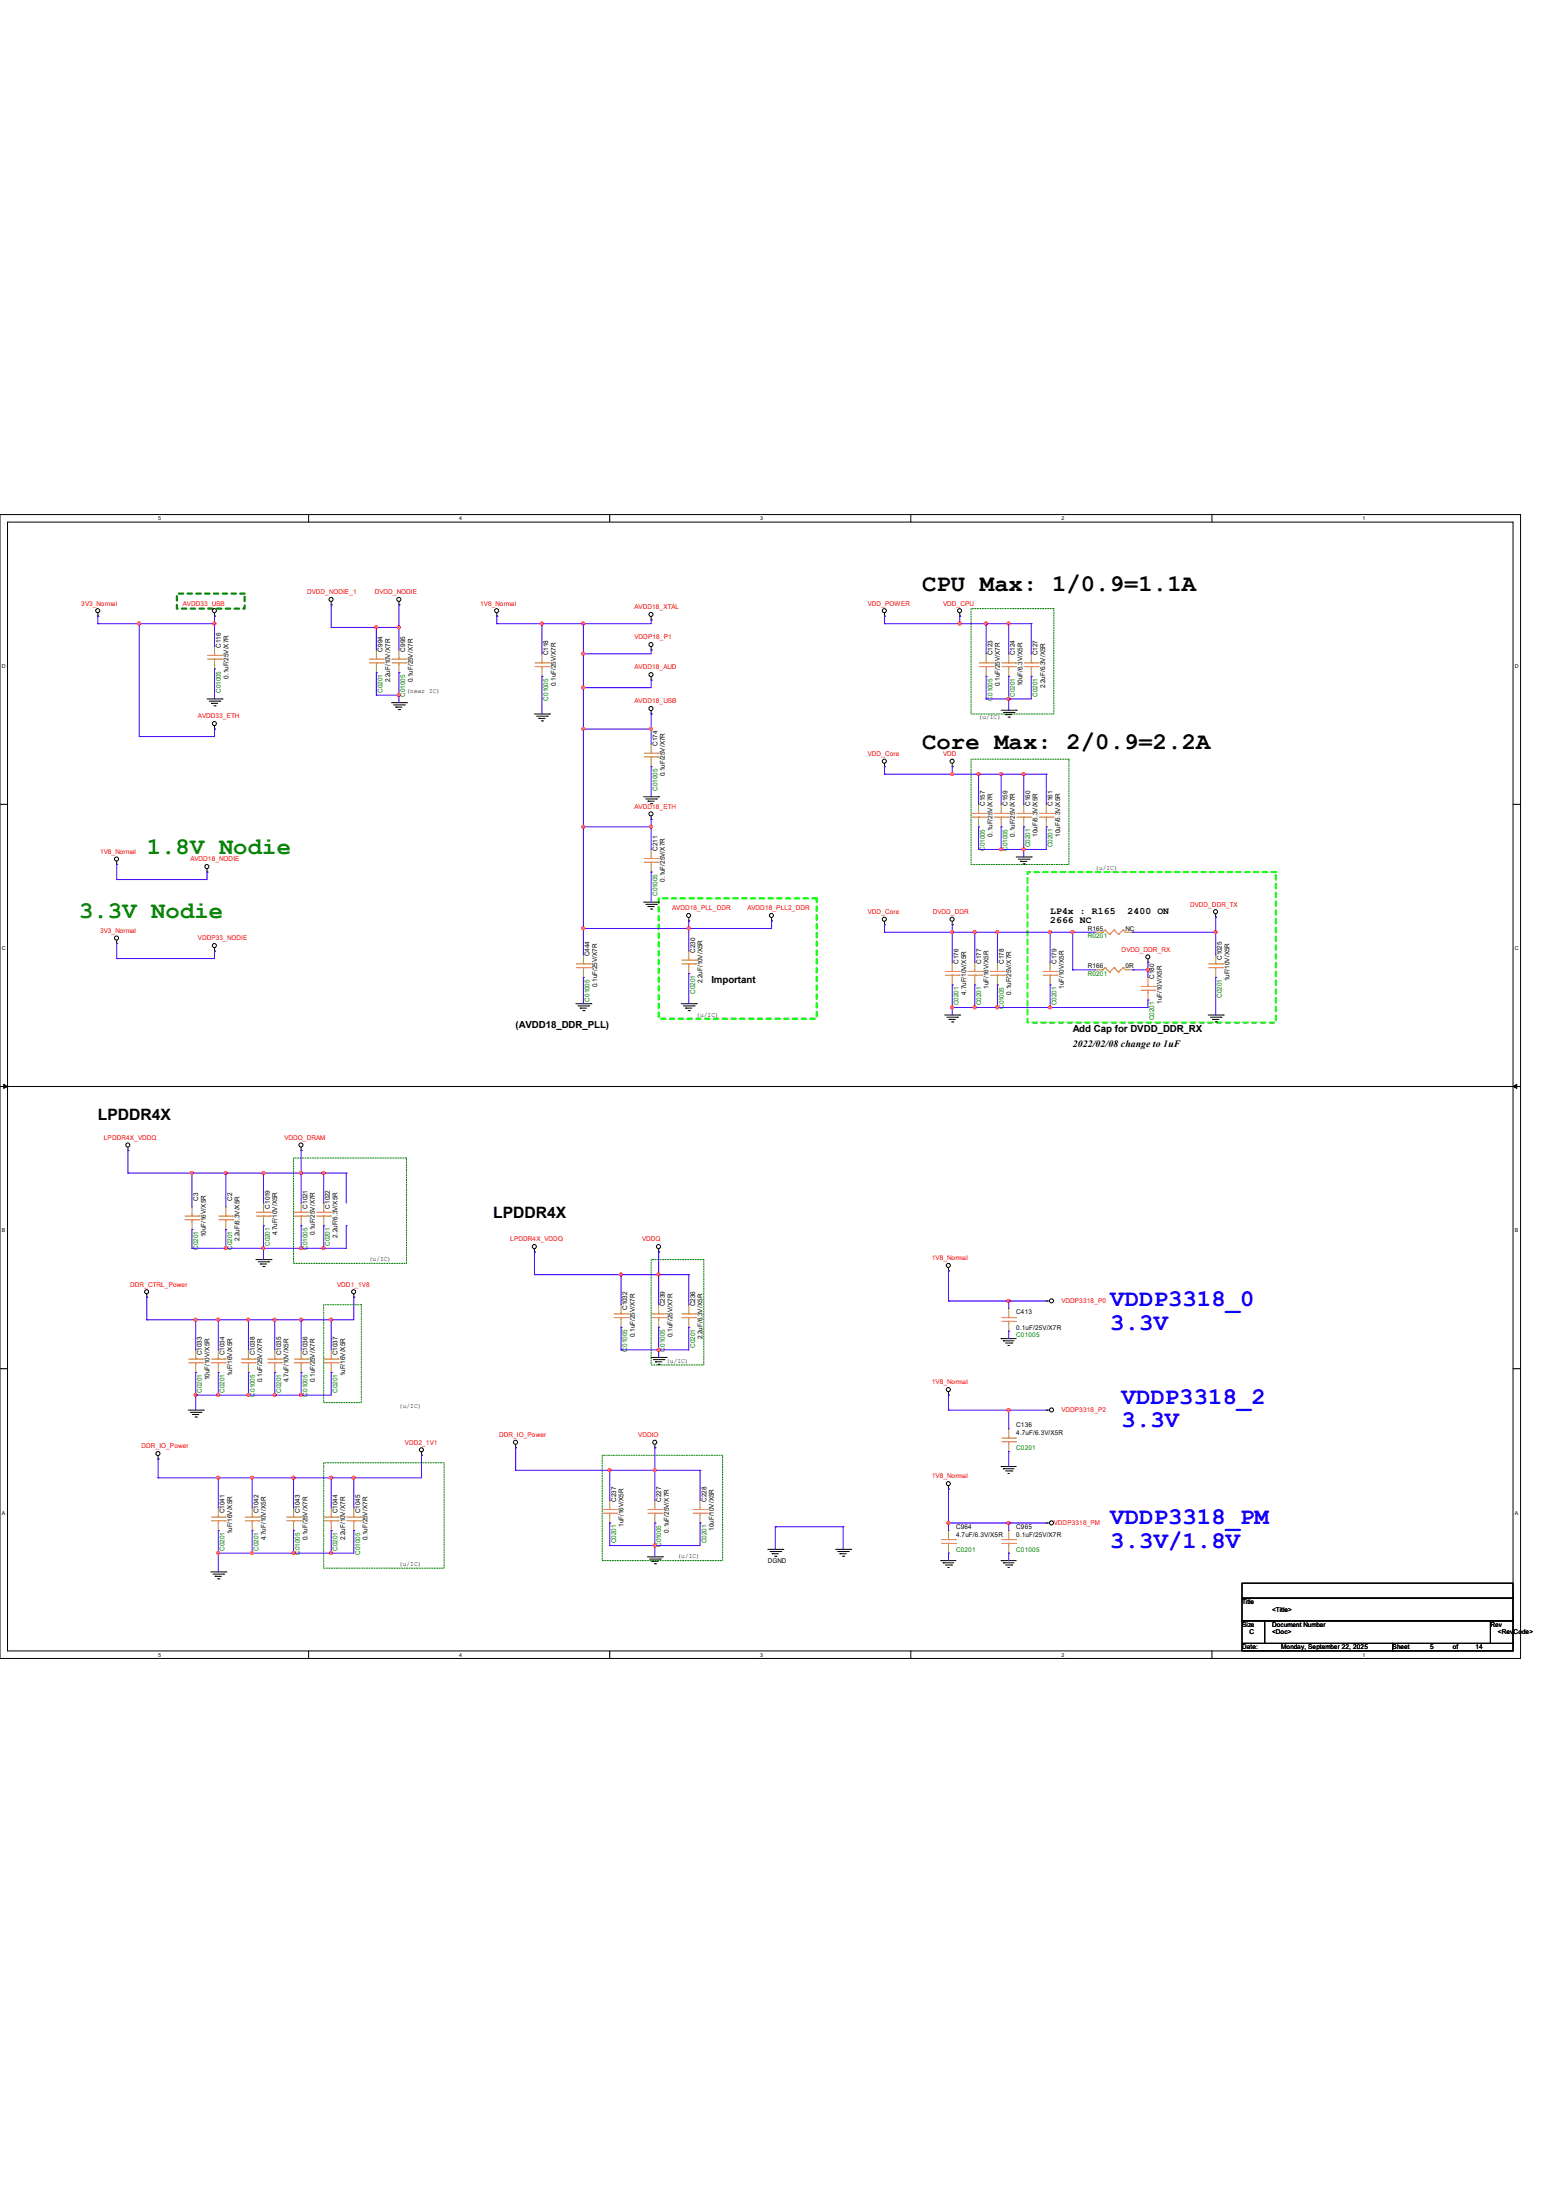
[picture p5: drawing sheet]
<svg xmlns="http://www.w3.org/2000/svg" width="210mm" height="297mm" viewBox="0 0 210 297" stroke-linecap="round" stroke-linejoin="round" font-family="sans-serif">
<path d="M0 69.5h205.2v154.4h-205.2zM1 70.5h203.2v152.4h-203.2z" fill="none" stroke="#000" stroke-width=".13"/>
<g fill="#fff">
<path d="M21.3 69.6h.4v.8h-.4z"/>
<path d="M21.3 223h.4v.8h-.4z"/>
</g>
<path d="M41.7 69.5v1M41.7 222.9v1" fill="none" stroke="#000" stroke-width=".13"/>
<g fill="#fff">
<path d="M62 69.6h.4v.8h-.4z"/>
<path d="M62 223h.4v.8h-.4z"/>
</g>
<path d="M82.3 69.5v1M82.3 222.9v1" fill="none" stroke="#000" stroke-width=".13"/>
<g fill="#fff">
<path d="M102.6 69.6h.4v.8h-.4z"/>
<path d="M102.6 223h.4v.8h-.4z"/>
</g>
<path d="M122.9 69.5v1M122.9 222.9v1" fill="none" stroke="#000" stroke-width=".13"/>
<g fill="#fff">
<path d="M143.3 69.6h.3v.8h-.3z"/>
<path d="M143.3 223h.3v.8h-.3z"/>
</g>
<path d="M163.6 69.5v1M163.6 222.9v1" fill="none" stroke="#000" stroke-width=".13"/>
<g fill="#fff">
<path d="M183.9 69.6h.4v.8h-.4z"/>
<path d="M183.9 223h.4v.8h-.4z"/>
<path d="M.3 89.5h.5v.8h-.5z"/>
<path d="M204.5 89.5h.5v.8h-.5z"/>
<path d="M.3 127.6h.5v.8h-.5z"/>
<path d="M204.5 127.6h.5v.8h-.5z"/>
</g>
<path d="M0 108.6h1M204.2 108.6h1" fill="none" stroke="#000" stroke-width=".13"/>
<g fill="#fff">
<path d="M.3 165.7h.4v.8h-.4z"/>
<path d="M204.5 165.7h.4v.8h-.4z"/>
</g>
<path d="M0 146.7h1M204.2 146.7h1" fill="none" stroke="#000" stroke-width=".13"/>
<path d="M.5 146.4l.5 .3-.5 .2zM204.2 146.7l.5-.3v.5z" fill="#000" stroke="#000" stroke-width=".13"/>
<g fill="#fff">
<path d="M.3 203.8h.4v.8h-.4z"/>
<path d="M204.5 203.8h.4v.8h-.4z"/>
</g>
<g fill="none" stroke="#000" stroke-width=".13">
<path d="M13.2 83.2h.1M13.2 82.8v.4M27.9 94.4h2.1M28.2 94.7h1.5M28.5 95h.1M28.5 95h.9M28.9 95.3h.1M29 83.2h.1M29 98.4h.1M29 82.8v.4M29 98v.4M29 95.3h.1"/>
<path d="M29.7 94.7h.1M30 94.4h.1M44.7 81.7h.1M44.7 81.2v.5M52.8 94.9h2.1M53.1 95.2h1.5M53.4 95.5h.1M53.4 95.5h.9M53.8 95.8h.1M53.8 81.7h.1M53.8 81.2v.5M53.9 95.8h.1"/>
<path d="M54.6 95.2h.1M54.9 94.9h.1M67.1 83.2h.1M67.1 82.8v.4M72.1 96.4h2.1M72.4 96.7h1.5M72.7 97h.1M72.7 97h.9M73.1 97.3h.1M73.2 97.3h.1M73.9 96.7h.1M74.2 96.4h.1"/>
<path d="M87.9 83.7h.1M87.9 91.8h.1M87.9 96.4h.1M87.9 87.8h.1M87.9 83.3v.4M87.9 87.3v.5M87.9 91.4v.4M87.9 96v.4M119.4 83.2h.1M119.4 82.8v.4M129.5 83.2h.1M129.5 82.8v.4"/>
<path d="M135.1 95.9h2.1M135.4 96.2h1.5M135.7 96.5h.1M135.7 96.5h.9M136.1 96.8h.1M136.2 96.8h.1M136.9 96.2h.1M137.2 95.9h.1M15.7 116.7h.1M15.7 116.3v.4M27.9 117.7h.1M27.9 117.3v.4"/>
<path d="M86.9 107.6h2M87.2 107.9h1.4M87.5 108.2h.1M87.5 108.2h.8M87.8 108.5h.2M87.9 110.6h.1M87.9 110.2v.4M88 108.5h.1M88.6 107.9h.1M88.9 107.6h.1M119.4 103.5h.1M119.4 103.1v.4"/>
<path d="M128.5 103.5h.1M128.5 103.1v.4M137.2 115.7h2M137.5 116h1.4M137.8 116.3h.1M137.8 116.3h.8M138.1 116.6h.2M138.3 116.6h.1M138.9 116h.1M139.2 115.7h.1M15.7 127.4h.1M15.7 127v.4"/>
<path d="M29 128.4h.1M29 128v.4M77.7 135.5h2.1M78 135.8h1.5M78.3 136.1h.1M78.3 136.1h.9M78.7 136.4h.1M78.8 136.4h.1M79.5 135.8h.1M79.8 135.5h.1M86.9 121.8h2M87.2 122.1h1.4"/>
<path d="M87.5 122.4h.1M87.5 122.4h.8M87.8 122.7h.2M88 122.7h.1M88.6 122.1h.1M88.9 121.8h.1M91.9 135.5h2.1M92.2 135.8h1.5M92.5 136.1h.1M92.5 136.1h.9M92.9 136.4h.1M93 124.3h.1"/>
<path d="M93 123.9v.4M93 136.4h.1M93.7 135.8h.1M94 135.5h.1M104.1 124.3h.1M104.1 123.9v.4M119.4 124.8h.1M119.4 124.4v.4M127.5 137h2M127.8 137.3h1.4M128.1 137.6h.1M128.1 137.6h.8"/>
<path d="M128.4 138h.2M128.5 124.8h.1M128.5 124.4v.4M128.6 138h.1M129.2 137.3h.1M129.5 137h.1M154.9 129.9h.1M154.9 129.5v.4M163.1 137h2M163.4 137.3h1.4M163.7 137.6h.1M163.7 137.6h.8"/>
<path d="M164 138h.2M164.1 123.8h.1M164.1 123.4v.4M164.2 138h.1M164.8 137.3h.1M165.1 137h.1M1 146.7h203.2M17.3 155.3h.1M17.3 154.9v.4M40.6 155.3h.1M40.6 154.9v.4M204.2 146.7h.1"/>
<path d="M19.8 175.1h.1M19.8 174.7v.4M34.5 170.1h2.1M34.8 170.3h1.5M35.1 170.6h.1M35.1 170.6h.9M35.5 171h.1M35.6 171h.1M36.3 170.3h.1M36.6 170.1h.1M47.8 175.1h.1M47.8 174.7v.4"/>
<path d="M72.1 169h.1M72.1 168.6v.4M88.9 169h.1M88.9 168.6v.4M128 171.6h.1M128 171.2v.4M141.2 175.6h.1M141.2 175.6h.4M0 184.8h1M21.3 197h.1M21.3 196.6v.4M25.4 190.4h2"/>
<path d="M25.7 190.7h1.4M26 191h.1M26 191h.8M26.3 191.3h.2M26.5 191.3h.1M27.1 190.7h.1M27.4 190.4h.1M56.9 196.5h.1M56.9 196v.5M69.6 195.5h.1M69.6 195v.5M87.9 183.3h2"/>
<path d="M88.2 183.6h1.4M88.4 195.5h.1M88.4 195v.5M88.5 183.9h.1M88.5 183.9h.8M88.8 184.2h.2M89 184.2h.1M89.6 183.6h.1M89.9 183.3h.1M128 188.3h.1M128 187.9v.4M135.1 180.7h.1"/>
<path d="M135.1 198h.1M135.1 180.7h2.1M135.1 198h2.1M135.4 181h.1M135.4 198.3h.1M135.4 181h1.5M135.4 198.3h1.5M135.7 181.3h.9M135.7 198.6h.9M136.1 181.7h.1M136.1 198.9h.1M136.6 181.3h.1"/>
<path d="M136.6 198.6h.1M141.2 190.4h.1M141.2 190.4h.4M204.2 184.8h1M28.4 212.2h2.1M28.7 212.5h1.5M29 212.8h.1M29 212.8h.9M29.4 213.1h.1M29.5 213.1h.1M30.2 212.5h.1M30.5 212.2h.1"/>
<path d="M87.4 210.2h2M87.7 210.5h1.4M88 210.8h.1M88 210.8h.8M88.3 211.1h.2M88.5 211.1h.1M89.1 210.5h.1M89.4 210.2h.1M103.6 209.2h2.1M103.9 209.5h1.5M104.2 209.8h.1M104.2 209.8h.9"/>
<path d="M104.6 210.1h.1M104.7 210.1h.1M105.4 209.5h.1M105.7 209.2h.1M112.8 209.2h2M113.1 209.5h1.4M113.4 209.8h.1M113.4 209.8h.8M113.7 210.1h.2M113.9 210.1h.1M114.5 209.5h.1M114.8 209.2h.1"/>
<path d="M127 210.7h.1M127 210.7h2M127.3 211h.1M127.3 211h1.4M127.6 211.3h.8M127.9 211.6h.1M127.9 211.6h.2M128 201h.1M128 200.6v.4M128.4 211.3h.1M135.1 210.7h.1M135.1 210.7h2.1"/>
<path d="M135.4 211h.1M135.4 211h1.5M135.7 211.3h.9M136.1 211.6h.1M136.6 211.3h.1M141.2 205.6h.1M141.2 205.6h.4M167.6 213.7h36.6v2.1h-36.6zM167.6 215.8h36.6v3h-36.6zM167.6 218.8h3.1v3.1h-3.1zM170.7 218.8h30.5v3.1h-30.5zM201.2 218.8h3v3.1h-3z"/>
<path d="M167.6 221.9h20.4v1h-20.4zM188 221.9h16.2v1h-16.2z"/>
<circle cx="13.2" cy="82.4" r=".28"/>
<circle cx="28.9" cy="97.7" r=".28"/>
<circle cx="28.9" cy="82.4" r=".28"/>
<circle cx="44.7" cy="80.9" r=".28"/>
<circle cx="53.8" cy="80.9" r=".28"/>
<circle cx="67" cy="82.4" r=".28"/>
<circle cx="87.9" cy="95.7" r=".28"/>
<circle cx="87.9" cy="91.1" r=".28"/>
<circle cx="87.9" cy="87" r=".28"/>
<circle cx="87.9" cy="83" r=".28"/>
<circle cx="119.4" cy="82.4" r=".28"/>
<circle cx="129.5" cy="82.4" r=".28"/>
<circle cx="15.7" cy="116" r=".28"/>
<circle cx="27.9" cy="117" r=".28"/>
<circle cx="87.9" cy="109.9" r=".28"/>
<circle cx="119.4" cy="102.8" r=".28"/>
<circle cx="128.5" cy="102.8" r=".28"/>
<circle cx="15.7" cy="126.6" r=".28"/>
<circle cx="28.9" cy="127.7" r=".28"/>
<circle cx="92.9" cy="123.6" r=".28"/>
<circle cx="104.1" cy="123.6" r=".28"/>
<circle cx="119.4" cy="124.1" r=".28"/>
<circle cx="128.5" cy="124.1" r=".28"/>
<circle cx="154.9" cy="129.2" r=".28"/>
<circle cx="164.1" cy="123.1" r=".28"/>
<circle cx="17.3" cy="154.6" r=".28"/>
<circle cx="40.6" cy="154.6" r=".28"/>
<circle cx="19.8" cy="174.4" r=".28"/>
<circle cx="47.7" cy="174.4" r=".28"/>
<circle cx="72.1" cy="168.3" r=".28"/>
<circle cx="88.9" cy="168.3" r=".28"/>
<circle cx="128" cy="170.8" r=".28"/>
<circle cx="141.9" cy="175.6" r=".28"/>
<circle cx="21.3" cy="196.2" r=".28"/>
<circle cx="56.9" cy="195.7" r=".28"/>
<circle cx="69.6" cy="194.7" r=".28"/>
<circle cx="88.4" cy="194.7" r=".28"/>
<circle cx="128" cy="187.6" r=".28"/>
<circle cx="141.9" cy="190.4" r=".28"/>
<circle cx="128" cy="200.3" r=".28"/>
<circle cx="141.9" cy="205.6" r=".28"/>
</g>
<path d="M138.7 117.7h33.5v20.3h-33.5zM88.9 121.3h21.3v16.2h-21.3z" fill="none" stroke="#0f0" stroke-width=".3" stroke-dasharray=".6"/>
<path d="M23.9 80.1h9.1v2.1h-9.1z" fill="none" stroke="#008000" stroke-width=".3" stroke-dasharray=".6 .6"/>
<path d="M131.1 82.2h11.1v14.2h-11.1zM131.1 102.5h13.2v14.2h-13.2zM39.6 156.3h15.3v14.3h-15.3zM43.7 176.1h5.1v13.3h-5.1zM87.9 170.1h7.1v14.2h-7.1zM43.7 197.5h16.2v14.2h-16.2zM81.3 196.5h16.2v14.2h-16.2z" fill="none" stroke="#008000" stroke-width=".13" stroke-dasharray=".2 .2"/>
<g fill="none" stroke="#cc8006" stroke-width=".13">
<path d="M28 89h1.9M28 88.5h1.9M29 88.5h.1M29 89h.1M29 88.3v.2M29 89v.3M29.9 89h.1M29.9 88.5h.1M49.9 89.5h1.8M49.9 89h1.8M50.8 89h.1M50.8 89.5h.1"/>
<path d="M50.8 88.8v.2M50.8 89.5v.3M51.7 89.5h.1M51.7 89h.1M52.9 89.5h1.9M52.9 89h1.9M53.8 89h.1M53.8 89.5h.1M53.8 88.8v.2M53.8 89.5v.3M54.8 89.5h.1M54.8 89h.1"/>
<path d="M72.2 90h1.9M72.2 89.5h1.9M73.2 89.5h.1M73.2 90h.1M73.2 89.3v.2M73.2 90v.3M74.1 90h.1M74.1 89.5h.1M132.2 90h1.8M132.2 89.5h1.8M133.1 89.5h.1M133.1 90h.1"/>
<path d="M133.1 89.3v.2M133.1 90v.3M134 90h.1M134 89.5h.1M135.2 90h1.9M135.2 89.5h1.9M136.1 89.5h.1M136.1 90h.1M136.1 89.3v.2M136.1 90v.3M137.1 90h.1M137.1 89.5h.1"/>
<path d="M138.3 90h1.8M138.3 89.5h1.8M139.2 89.5h.1M139.2 90h.1M139.2 89.3v.2M139.2 90v.3M140.1 90h.1M140.1 89.5h.1M87 102.2h1.8M87 101.7h1.8M87 116.4h1.8M87 115.9h1.8"/>
<path d="M87.9 101.7h.1M87.9 102.2h.1M87.9 115.9h.1M87.9 116.4h.1M87.9 101.5v.2M87.9 102.2v.3M87.9 115.7v.2M87.9 116.4v.3M88.8 102.2h.1M88.8 101.7h.1M88.8 116.4h.1M88.8 115.9h.1"/>
<path d="M131.1 110.3h1.9M131.1 109.8h1.9M132.1 109.8h.1M132.1 110.3h.1M132.1 109.6v.2M132.1 110.3v.3M133 110.3h.1M133 109.8h.1M134.2 110.3h1.9M134.2 109.8h1.9M135.1 109.8h.1M135.1 110.3h.1"/>
<path d="M135.1 109.6v.2M135.1 110.3v.3M136.1 110.3h.1M136.1 109.8h.1M137.2 110.3h1.9M137.2 109.8h1.9M138.2 109.8h.1M138.2 110.3h.1M138.2 109.6v.2M138.2 110.3v.3M139.1 110.3h.1M139.1 109.8h.1"/>
<path d="M140.3 110.3h1.9M140.3 109.8h1.9M141.2 109.8h.1M141.2 110.3h.1M141.2 109.6v.2M141.2 110.3v.3M142.2 110.3h.1M142.2 109.8h.1M77.8 130.1h1.9M77.8 130.6h1.9M78.7 130.1h.1M78.7 130.6h.1"/>
<path d="M78.7 129.9v.2M78.7 130.6v.3M79.7 130.6h.1M79.7 130.1h.1M92 130.1h1.9M92 129.6h1.9M93 129.6h.1M93 130.1h.1M93 129.4v.2M93 130.1v.3M93.9 130.1h.1M93.9 129.6h.1"/>
<path d="M127.6 131.7h1.9M127.6 131.1h1.9M128.5 131.1h.1M128.5 131.7h.1M128.5 130.9v.2M128.5 131.7v.3M129.5 131.7h.1M129.5 131.1h.1M130.6 131.7h1.9M130.6 131.1h1.9M131.6 131.1h.1M131.6 131.7h.1"/>
<path d="M131.6 130.9v.2M131.6 131.7v.3M132.5 131.7h.1M132.5 131.1h.1M133.7 131.7h1.9M133.7 131.1h1.9M134.6 131.1h.1M134.6 131.7h.1M134.6 130.9v.2M134.6 131.7v.3M135.6 131.7h.1M135.6 131.1h.1"/>
<path d="M140.8 131.7h1.9M140.8 131.1h1.9M141.7 131.1h.1M141.7 131.7h.1M141.7 130.9v.2M141.7 131.7v.3M142.7 131.7h.1M142.7 131.1h.1M148.8 130.9h.1M148.8 125.9h.1M149.1 130.6h.1M149.1 125.6h.1"/>
<path d="M149.1 130.6l.7 .6M149.1 130.6l-.3 .3M149.1 125.6l.7 .6M149.1 125.6l-.3 .3M149.8 131.2h.1M149.8 126.2h.1M150.4 130.6h.1M150.4 125.6h.1M150.4 130.6l.6 .6M150.4 130.6l-.6 .6M150.4 125.6l.6 .6M150.4 125.6l-.6 .6"/>
<path d="M151 131.2h.1M151 126.2h.1M151.6 130.6h.1M151.6 125.6h.1M151.6 130.6l.3 .3M151.6 130.6l-.6 .6M151.6 125.6l.3 .3M151.6 125.6l-.6 .6M154 133.7h1.9M154 133.2h1.9M154.9 133.2h.1M154.9 133.7h.1"/>
<path d="M154.9 133v.2M154.9 133.7v.3M155.9 133.7h.1M155.9 133.2h.1M163.2 130.1h1.8M163.2 130.6h1.8M164.1 130.1h.1M164.1 130.6h.1M164.1 129.9v.2M164.1 130.6v.3M165 130.6h.1M165 130.1h.1"/>
<path d="M25 164.7h1.8M25 164.2h1.8M25.9 164.2h.1M25.9 164.7h.1M25.9 164v.2M25.9 164.7v.3M26.8 164.7h.1M26.8 164.2h.1M29.5 164.7h1.9M29.5 164.2h1.9M30.5 164.2h.1M30.5 164.7h.1"/>
<path d="M30.5 164v.2M30.5 164.7v.3M31.4 164.7h.1M31.4 164.2h.1M34.6 164.2h1.9M34.6 163.7h1.9M35.6 163.7h.1M35.6 164.2h.1M35.6 163.4v.3M35.6 164.2v.3M36.5 164.2h.1M36.5 163.7h.1"/>
<path d="M39.7 164.2h1.9M39.7 163.7h1.9M40.6 163.7h.1M40.6 164.2h.1M40.6 163.4v.3M40.6 164.2v.3M41.6 164.2h.1M41.6 163.7h.1M42.8 164.2h1.8M42.8 163.7h1.8M43.7 163.7h.1M43.7 164.2h.1"/>
<path d="M43.7 163.4v.3M43.7 164.2v.3M44.6 164.2h.1M44.6 163.7h.1M82.9 177.9h1.9M82.9 177.4h1.9M83.8 177.4h.1M83.8 177.9h.1M83.8 177.2v.2M83.8 177.9v.3M84.8 177.9h.1M84.8 177.4h.1"/>
<path d="M88 177.9h1.8M88 177.4h1.8M88.9 177.4h.1M88.9 177.9h.1M88.9 177.2v.2M88.9 177.9v.3M89.8 177.9h.1M89.8 177.4h.1M92 177.9h1.9M92 177.4h1.9M93 177.4h.1M93 177.9h.1"/>
<path d="M93 177.2v.2M93 177.9v.3M93.9 177.9h.1M93.9 177.4h.1M135.2 178.4h1.9M135.2 177.9h1.9M136.1 177.9h.1M136.1 178.4h.1M136.1 177.7v.2M136.1 178.4v.3M137.1 178.4h.1M137.1 177.9h.1"/>
<path d="M25.5 184h1.8M25.5 183.5h1.8M26.4 183.5h.1M26.4 184h.1M26.4 183.3v.2M26.4 184v.3M27.3 184h.1M27.3 183.5h.1M28.5 184h1.9M28.5 183.5h1.9M29.5 183.5h.1M29.5 184h.1"/>
<path d="M29.5 183.3v.2M29.5 184v.3M30.4 184h.1M30.4 183.5h.1M32.6 184h1.9M32.6 183.5h1.9M33.5 183.5h.1M33.5 184h.1M33.5 183.3v.2M33.5 184v.3M34.5 184h.1M34.5 183.5h.1"/>
<path d="M36.2 184h1.8M36.2 183.5h1.8M37.1 183.5h.1M37.1 184h.1M37.1 183.3v.2M37.1 184v.3M38 184h.1M38 183.5h.1M39.7 184h1.9M39.7 183.5h1.9M40.6 183.5h.1M40.6 184h.1"/>
<path d="M40.6 183.3v.2M40.6 184v.3M41.6 184h.1M41.6 183.5h.1M43.8 184h1.8M43.8 183.5h1.8M44.7 183.5h.1M44.7 184h.1M44.7 183.3v.2M44.7 184v.3M45.6 184h.1M45.6 183.5h.1"/>
<path d="M135.2 194.6h1.9M135.2 194.1h1.9M136.1 194.1h.1M136.1 194.6h.1M136.1 193.9v.2M136.1 194.6v.3M137.1 194.6h.1M137.1 194.1h.1M28.5 205.3h1.9M28.5 204.8h1.9M29.5 204.8h.1M29.5 205.3h.1"/>
<path d="M29.5 204.6v.2M29.5 205.3v.3M30.4 205.3h.1M30.4 204.8h.1M33.1 205.3h1.9M33.1 204.8h1.9M34 204.8h.1M34 205.3h.1M34 204.6v.2M34 205.3v.3M35 205.3h.1M35 204.8h.1"/>
<path d="M38.7 205.3h1.9M38.7 204.8h1.9M39.6 204.8h.1M39.6 205.3h.1M39.6 204.6v.2M39.6 205.3v.3M40.6 205.3h.1M40.6 204.8h.1M43.8 205.3h1.8M43.8 204.8h1.8M44.7 204.8h.1M44.7 205.3h.1"/>
<path d="M44.7 204.6v.2M44.7 205.3v.3M45.6 205.3h.1M45.6 204.8h.1M46.8 205.3h1.9M46.8 204.8h1.9M47.8 204.8h.1M47.8 205.3h.1M47.8 204.6v.2M47.8 205.3v.3M48.7 205.3h.1M48.7 204.8h.1"/>
<path d="M81.4 204.3h1.8M81.4 203.8h1.8M82.3 203.8h.1M82.3 204.3h.1M82.3 203.6v.2M82.3 204.3v.3M83.2 204.3h.1M83.2 203.8h.1M87.5 204.3h1.8M87.5 203.8h1.8M88.4 203.8h.1M88.4 204.3h.1"/>
<path d="M88.4 203.6v.2M88.4 204.3v.3M89.3 204.3h.1M89.3 203.8h.1M93.6 204.3h1.8M93.6 203.8h1.8M94.5 203.8h.1M94.5 204.3h.1M94.5 203.6v.2M94.5 204.3v.3M95.4 204.3h.1M95.4 203.8h.1"/>
<path d="M127.1 208.4h1.8M127.1 207.9h1.8M128 207.9h.1M128 208.4h.1M128 207.6v.3M128 208.4v.3M128.9 208.4h.1M128.9 207.9h.1M135.2 208.4h1.9M135.2 207.9h1.9M136.1 207.9h.1M136.1 208.4h.1"/>
<path d="M136.1 207.6v.3M136.1 208.4v.3M137.1 208.4h.1M137.1 207.9h.1"/>
</g>
<g fill="none" stroke="#a84" stroke-width=".13">
<path d="M29 87.2h.1M29 90.3h.1M29 87.2v1.1M29 89.3v1M50.8 87.8h.1M50.8 90.8h.1M50.8 87.8v1M50.8 89.8v1M53.8 87.8h.1M53.8 90.8h.1M53.8 87.8v1M53.8 89.8v1"/>
<path d="M73.2 88.3h.1M73.2 91.3h.1M73.2 88.3v1M73.2 90.3v1M133.1 88.3h.1M133.1 91.3h.1M133.1 88.3v1M133.1 90.3v1M136.1 88.3h.1M136.1 91.3h.1M136.1 88.3v1M136.1 90.3v1"/>
<path d="M139.2 88.3h.1M139.2 91.3h.1M139.2 88.3v1M139.2 90.3v1M87.9 100.5h.1M87.9 103.5h.1M87.9 114.7h.1M87.9 117.7h.1M87.9 100.5v1M87.9 102.5v1M87.9 114.7v1M87.9 116.7v1"/>
<path d="M132.1 108.6h.1M132.1 111.6h.1M132.1 108.6v1M132.1 110.6v1M135.1 108.6h.1M135.1 111.6h.1M135.1 108.6v1M135.1 110.6v1M138.2 108.6h.1M138.2 111.6h.1M138.2 108.6v1M138.2 110.6v1"/>
<path d="M141.2 108.6h.1M141.2 111.6h.1M141.2 108.6v1M141.2 110.6v1M78.7 128.9h.1M78.7 132h.1M78.7 128.9v1M78.7 130.9v1.1M93 128.4h.1M93 131.4h.1M93 128.4v1M93 130.4v1"/>
<path d="M128.5 129.9h.1M128.5 133h.1M128.5 129.9v1M128.5 132v1M131.6 129.9h.1M131.6 133h.1M131.6 129.9v1M131.6 132v1M134.6 129.9h.1M134.6 133h.1M134.6 129.9v1M134.6 132v1"/>
<path d="M141.7 129.9h.1M141.7 133h.1M141.7 129.9v1M141.7 132v1M147.8 130.9h.1M147.8 125.9h.1M147.8 130.9h1M147.8 125.9h1M151.9 130.9h1M151.9 125.9h1M152.9 130.9h.1M152.9 125.9h.1"/>
<path d="M154.9 132h.1M154.9 135h.1M154.9 132v1M154.9 134v1M164.1 128.9h.1M164.1 132h.1M164.1 128.9v1M164.1 130.9v1.1M25.9 162.9h.1M25.9 166h.1M25.9 162.9v1.1M25.9 165v1"/>
<path d="M30.5 162.9h.1M30.5 166h.1M30.5 162.9v1.1M30.5 165v1M35.6 162.4h.1M35.6 165.5h.1M35.6 162.4v1M35.6 164.5v1M40.6 162.4h.1M40.6 165.5h.1M40.6 162.4v1M40.6 164.5v1"/>
<path d="M43.7 162.4h.1M43.7 165.5h.1M43.7 162.4v1M43.7 164.5v1M83.8 176.1h.1M83.8 179.2h.1M83.8 176.1v1.1M83.8 178.2v1M88.9 176.1h.1M88.9 179.2h.1M88.9 176.1v1.1M88.9 178.2v1"/>
<path d="M93 176.1h.1M93 179.2h.1M93 176.1v1.1M93 178.2v1M136.1 176.7h.1M136.1 179.7h.1M136.1 176.7v1M136.1 178.7v1M26.4 182.2h.1M26.4 185.3h.1M26.4 182.2v1.1M26.4 184.3v1"/>
<path d="M29.5 182.2h.1M29.5 185.3h.1M29.5 182.2v1.1M29.5 184.3v1M33.5 182.2h.1M33.5 185.3h.1M33.5 182.2v1.1M33.5 184.3v1M37.1 182.2h.1M37.1 185.3h.1M37.1 182.2v1.1M37.1 184.3v1"/>
<path d="M40.6 182.2h.1M40.6 185.3h.1M40.6 182.2v1.1M40.6 184.3v1M44.7 182.2h.1M44.7 185.3h.1M44.7 182.2v1.1M44.7 184.3v1M136.1 192.9h.1M136.1 196h.1M136.1 192.9v1M136.1 194.9v1.1"/>
<path d="M29.5 203.6h.1M29.5 206.6h.1M29.5 203.6v1M29.5 205.6v1M34 203.6h.1M34 206.6h.1M34 203.6v1M34 205.6v1M39.6 203.6h.1M39.6 206.6h.1M39.6 203.6v1M39.6 205.6v1"/>
<path d="M44.7 203.6h.1M44.7 206.6h.1M44.7 203.6v1M44.7 205.6v1M47.8 203.6h.1M47.8 206.6h.1M47.8 203.6v1M47.8 205.6v1M82.3 202.6h.1M82.3 205.6h.1M82.3 202.6v1M82.3 204.6v1"/>
<path d="M88.4 202.6h.1M88.4 205.6h.1M88.4 202.6v1M88.4 204.6v1M94.5 202.6h.1M94.5 205.6h.1M94.5 202.6v1M94.5 204.6v1M128 206.6h.1M128 209.7h.1M128 206.6v1M128 208.7v1"/>
<path d="M136.1 206.6h.1M136.1 209.7h.1M136.1 206.6v1M136.1 208.7v1"/>
</g>
<g fill="none" stroke="#4200ff" stroke-width=".13">
<path d="M13.2 83.2h.1M13.2 84.2h.1M13.2 83.2v1M13.2 84.2h15.8M18.8 84.2h.1M18.8 99.4h.1M18.8 84.2v15.2M29 83.2h.1M29 84.2h.1M29 90.3h.1M29 98.4h.1M29 83.2v4"/>
<path d="M29 90.3v4.1M29 98.4v1h-10.2M44.7 84.7h.1M44.7 81.7h.1M44.7 84.7h9.1M44.7 81.7v3M50.8 84.7h.1M50.8 90.8h.1M50.8 93.9h.1M50.8 84.7v3.1M50.8 90.8v3.1M50.8 93.9h3"/>
<path d="M53.8 84.7h.1M53.8 90.8h.1M53.8 93.9h.1M53.8 81.7h.1M53.8 81.7v6.1M53.8 90.8v4.1M67.1 83.2h.1M67.1 84.2h.1M67.1 83.2v1M73.2 84.2h.1M73.2 91.3h.1M73.2 84.2v4.1"/>
<path d="M73.2 91.3v5.1M78.7 84.2h.1M78.7 92.8h.1M78.7 98.4h.1M78.7 88.3h.1M78.7 84.2v44.7M78.7 98.4h9.2M87.9 83.7h.1M87.9 91.8h.1M87.9 96.4h.1M87.9 98.4h.1M87.9 87.8h.1"/>
<path d="M87.9 83.7v.5h-20.8M87.9 87.8v.5h-9.2M87.9 91.8v1h-9.2M87.9 96.4v4.1M119.4 83.2h.1M119.4 84.2h.1M119.4 83.2v1M119.4 84.2h19.8M129.5 83.2h.1M129.5 84.2h.1M129.5 83.2v1M133.1 84.2h.1"/>
<path d="M133.1 91.3h.1M133.1 94.4h.1M133.1 84.2v4.1M133.1 91.3v3.1M136.1 84.2h.1M136.1 91.3h.1M136.1 94.4h.1M136.1 84.2v4.1M136.1 91.3v4.6M139.2 84.2h.1M139.2 91.3h.1M139.2 84.2v4.1"/>
<path d="M139.2 91.3v3.1h-6.1M15.7 116.7h.1M15.7 118.7h.1M15.7 116.7v2M27.9 117.7h.1M27.9 117.7v1h-12.2M78.7 111.6h.1M78.7 111.6h9.2M87.9 103.5h.1M87.9 110.6h.1M87.9 111.6h.1M87.9 117.7h.1"/>
<path d="M87.9 103.5v4.1M87.9 110.6v4.1M87.9 117.7v4.1M119.4 103.5h.1M119.4 104.5h.1M119.4 103.5v1M119.4 104.5h21.8M128.5 103.5h.1M128.5 104.5h.1M128.5 103.5v1M132.1 104.5h.1M132.1 111.6h.1"/>
<path d="M132.1 114.7h.1M132.1 104.5v4.1M132.1 111.6v3.1M135.1 104.5h.1M135.1 111.6h.1M135.1 114.7h.1M135.1 104.5v4.1M135.1 111.6v3.1M138.2 104.5h.1M138.2 111.6h.1M138.2 114.7h.1M138.2 104.5v4.1"/>
<path d="M138.2 111.6v4.1M141.2 104.5h.1M141.2 111.6h.1M141.2 104.5v4.1M141.2 111.6v3.1h-9.1M15.7 127.4h.1M15.7 129.4h.1M15.7 127.4v2M29 128.4h.1M29 128.4v1h-13.3M78.7 125.3h.1M78.7 132h.1"/>
<path d="M78.7 132v3.5M93 124.3h.1M93 125.3h.1M93 131.4h.1M93 124.3v4.1M93 131.4v4.1M104.1 124.3h.1M104.1 124.3v1h-25.4M119.4 124.8h.1M119.4 125.9h.1M119.4 124.8v1.1M119.4 125.9h28.4"/>
<path d="M128.5 124.8h.1M128.5 125.9h.1M128.5 133h.1M128.5 136h.1M128.5 124.8v5.1M128.5 133v4M131.6 125.9h.1M131.6 133h.1M131.6 136h.1M131.6 125.9v4M131.6 133v3M134.6 125.9h.1"/>
<path d="M134.6 133h.1M134.6 136h.1M134.6 125.9v4M134.6 133v3M141.7 125.9h.1M141.7 133h.1M141.7 136h.1M141.7 125.9v4M141.7 133v3M144.8 125.9h.1M144.8 130.9h.1M144.8 125.9v5"/>
<path d="M144.8 130.9h3M152.9 125.9h.1M152.9 130.9h.1M152.9 125.9h11.2M152.9 130.9h2M154.9 129.9h.1M154.9 130.9h.1M154.9 135h.1M154.9 129.9v2.1M154.9 135v1h-26.4M164.1 123.8h.1M164.1 125.9h.1"/>
<path d="M164.1 132h.1M164.1 123.8v5.1M164.1 132v5M17.3 155.3h.1M17.3 158.4h.1M17.3 158.4h29.4M17.3 155.3v3.1M25.9 158.4h.1M25.9 158.4v4.5M30.5 158.4h.1M30.5 158.4v4.5M35.6 158.4h.1"/>
<path d="M35.6 158.4v4M40.6 155.3h.1M40.6 158.4h.1M40.6 155.3v7.1M43.7 158.4h.1M43.7 158.4v4M46.7 158.4h.1M46.7 158.4v4M19.8 175.1h.1M19.8 178.2h.1M19.8 175.1v3.1M25.9 166h.1"/>
<path d="M25.9 168.5h.1M25.9 166v2.5M26.4 178.2h.1M26.4 178.2v4M29.5 178.2h.1M29.5 178.2v4M30.5 166h.1M30.5 168.5h.1M30.5 166v2.5M33.5 178.2h.1M33.5 178.2v4M35.6 165.5h.1"/>
<path d="M35.6 168.5h.1M35.6 165.5v4.6M37.1 178.2h.1M37.1 178.2v4M40.6 178.2h.1M40.6 165.5h.1M40.6 168.5h.1M40.6 165.5v3M40.6 178.2v4M43.7 165.5h.1M43.7 168.5h.1M43.7 165.5v3"/>
<path d="M44.7 178.2h.1M44.7 178.2v4M46.7 165.5h.1M46.7 165.5v3h-20.8M47.8 175.1h.1M47.8 175.1v3.1h-28M72.1 169h.1M72.1 172.1h.1M72.1 169v3.1M72.1 172.1h20.9M83.8 172.1h.1M83.8 179.2h.1"/>
<path d="M83.8 172.1v4M83.8 179.2v3M88.9 169h.1M88.9 172.1h.1M88.9 179.2h.1M88.9 169v7.1M88.9 179.2v4.1M93 172.1h.1M93 179.2h.1M93 172.1v4M93 179.2v3h-9.2M128 171.6h.1"/>
<path d="M128 175.6h.1M128 171.6v4M128 175.6h13.2M136.1 175.6h.1M136.1 179.7h.1M136.1 175.6v1.1M136.1 179.7v1M21.3 197h.1M21.3 199.5h.1M21.3 197v2.5M26.4 185.3h.1M26.4 188.3h.1"/>
<path d="M26.4 185.3v5.1M29.5 185.3h.1M29.5 188.3h.1M29.5 199.5h.1M29.5 185.3v3M29.5 199.5v4.1M33.5 185.3h.1M33.5 188.3h.1M33.5 185.3v3M34 199.5h.1M34 199.5v4.1M37.1 185.3h.1"/>
<path d="M37.1 188.3h.1M37.1 185.3v3M39.6 199.5h.1M39.6 199.5v4.1M40.6 185.3h.1M40.6 188.3h.1M40.6 185.3v3M44.7 185.3h.1M44.7 199.5h.1M44.7 185.3v3h-18.3M44.7 199.5v4.1M47.8 199.5h.1"/>
<path d="M47.8 199.5v4.1M56.9 196.5h.1M56.9 196.5v3h-35.6M69.6 195.5h.1M69.6 198.5h.1M69.6 195.5v3M69.6 198.5h24.9M82.3 198.5h.1M82.3 198.5v4.1M83.8 182.2h.1M88.4 195.5h.1M88.4 198.5h.1"/>
<path d="M88.4 195.5v7.1M88.9 182.2h.1M94.5 198.5h.1M94.5 198.5v4.1M128 188.3h.1M128 190.4h.1M128 188.3v2.1M128 190.4h13.2M136.1 190.4h.1M136.1 196h.1M136.1 190.4v2.5M136.1 196v2"/>
<path d="M29.5 206.6h.1M29.5 209.7h.1M29.5 206.6v5.6M34 206.6h.1M34 209.7h.1M34 206.6v3.1M39.6 206.6h.1M39.6 209.7h.1M39.6 206.6v3.1M44.7 206.6h.1M44.7 209.7h.1M44.7 206.6v3.1"/>
<path d="M47.8 206.6h.1M47.8 206.6v3.1h-18.3M82.3 205.6h.1M82.3 208.7h.1M82.3 205.6v3.1M88.4 205.6h.1M88.4 208.7h.1M88.4 205.6v4.6M94.5 205.6h.1M94.5 205.6v3.1h-12.2M104.6 206.1h.1M104.6 206.1v3.1"/>
<path d="M104.6 206.1h9.2M113.8 206.1h.1M113.8 206.1v3.1M128 205.6h.1M128 209.7h.1M128 201h.1M128 201v5.6M128 209.7v1M128 205.6h13.2M136.1 205.6h.1M136.1 209.7h.1M136.1 205.6v1"/>
<path d="M136.1 209.7v1"/>
</g>
<g fill="#f00" stroke="#f00" stroke-width=".13">
<circle cx="18.8" cy="84.2" r=".19"/>
<circle cx="28.9" cy="84.2" r=".19"/>
<circle cx="78.7" cy="84.2" r=".19"/>
<circle cx="73.1" cy="84.2" r=".19"/>
<circle cx="129.5" cy="84.2" r=".19"/>
<circle cx="133.1" cy="84.2" r=".19"/>
<circle cx="136.1" cy="84.2" r=".19"/>
<circle cx="136.1" cy="175.6" r=".19"/>
<circle cx="136.1" cy="94.3" r=".19"/>
<circle cx="132.1" cy="104.5" r=".19"/>
<circle cx="128.5" cy="104.5" r=".19"/>
<circle cx="135.1" cy="104.5" r=".19"/>
<circle cx="138.2" cy="104.5" r=".19"/>
<circle cx="135.1" cy="114.7" r=".19"/>
<circle cx="138.2" cy="114.7" r=".19"/>
<circle cx="78.7" cy="111.6" r=".19"/>
<circle cx="78.7" cy="98.4" r=".19"/>
<circle cx="87.9" cy="98.4" r=".19"/>
<circle cx="128.5" cy="125.8" r=".19"/>
<circle cx="131.6" cy="125.8" r=".19"/>
<circle cx="134.6" cy="125.8" r=".19"/>
<circle cx="141.7" cy="125.8" r=".19"/>
<circle cx="144.8" cy="125.8" r=".19"/>
<circle cx="164.1" cy="125.8" r=".19"/>
<circle cx="154.9" cy="130.9" r=".19"/>
<circle cx="134.6" cy="136" r=".19"/>
<circle cx="131.6" cy="136" r=".19"/>
<circle cx="128.5" cy="136" r=".19"/>
<circle cx="141.7" cy="136" r=".19"/>
<circle cx="87.9" cy="111.6" r=".19"/>
<circle cx="78.7" cy="125.3" r=".19"/>
<circle cx="92.9" cy="125.3" r=".19"/>
<circle cx="78.7" cy="92.8" r=".19"/>
<circle cx="78.7" cy="88.2" r=".19"/>
<circle cx="53.8" cy="84.7" r=".19"/>
<circle cx="50.8" cy="84.7" r=".19"/>
<circle cx="53.8" cy="93.8" r=".19"/>
<circle cx="136.1" cy="205.6" r=".19"/>
<circle cx="128" cy="205.6" r=".19"/>
<circle cx="82.3" cy="198.5" r=".19"/>
<circle cx="88.4" cy="198.5" r=".19"/>
<circle cx="88.4" cy="208.6" r=".19"/>
<circle cx="83.8" cy="172.1" r=".19"/>
<circle cx="88.9" cy="172.1" r=".19"/>
<circle cx="88.9" cy="182.2" r=".19"/>
<circle cx="29.4" cy="178.2" r=".19"/>
<circle cx="26.4" cy="178.2" r=".19"/>
<circle cx="40.6" cy="178.2" r=".19"/>
<circle cx="37.1" cy="178.2" r=".19"/>
<circle cx="44.7" cy="178.2" r=".19"/>
<circle cx="26.4" cy="188.3" r=".19"/>
<circle cx="29.4" cy="188.3" r=".19"/>
<circle cx="37.1" cy="188.3" r=".19"/>
<circle cx="40.6" cy="188.3" r=".19"/>
<circle cx="29.4" cy="199.5" r=".19"/>
<circle cx="39.6" cy="199.5" r=".19"/>
<circle cx="34" cy="199.5" r=".19"/>
<circle cx="44.7" cy="199.5" r=".19"/>
<circle cx="47.7" cy="199.5" r=".19"/>
<circle cx="44.7" cy="209.7" r=".19"/>
<circle cx="29.4" cy="209.7" r=".19"/>
<circle cx="39.6" cy="209.7" r=".19"/>
<circle cx="34" cy="209.7" r=".19"/>
<circle cx="30.5" cy="158.3" r=".19"/>
<circle cx="25.9" cy="158.3" r=".19"/>
<circle cx="40.6" cy="158.3" r=".19"/>
<circle cx="35.5" cy="158.3" r=".19"/>
<circle cx="43.7" cy="158.3" r=".19"/>
<circle cx="30.5" cy="168.5" r=".19"/>
<circle cx="35.5" cy="168.5" r=".19"/>
<circle cx="40.6" cy="168.5" r=".19"/>
<circle cx="43.7" cy="168.5" r=".19"/>
<circle cx="33.5" cy="178.2" r=".19"/>
<circle cx="33.5" cy="188.3" r=".19"/>
<circle cx="136.1" cy="190.4" r=".19"/>
</g>
<g font-size="3.2">
<text x="124.5" y="79.8">CPU Max: 1/0.9=1.1A</text>
<text x="124.5" y="101.1">Core Max: 2/0.9=2.2A</text>
</g>
<g font-size="3.2" fill="#008000">
<text x="19.8" y="115.3">1.8V Nodie</text>
<text x="10.7" y="124">3.3V Nodie</text>
</g>
<g font-size="3.2" fill="#00f">
<text x="149.9" y="176.3">VDDP3318_0</text>
<text x="149.9" y="179.5">3.3V</text>
<text x="151.4" y="189.5">VDDP3318_2</text>
<text x="151.4" y="192.7">3.3V</text>
<text x="149.9" y="205.7">VDDP3318_PM</text>
<text x="149.9" y="209">3.3V/1.8V</text>
</g>
<g font-size="2.1">
<text x="13.2" y="151.2">LPDDR4X</text>
<text x="66.5" y="164.4">LPDDR4X</text>
</g>
<g font-size="1.3">
<text x="141.7" y="123.4">LP4x : R165</text>
<text x="141.7" y="124.7">2666 NC</text>
<text x="152.2" y="123.4">2400 ON</text>
<text x="96" y="132.7">Important</text>
<text x="69.6" y="138.8">(AVDD18_DDR_PLL)</text>
<text x="144.8" y="139.3">Add Cap for DVDD_DDR_RX</text>
<text x="144.8" y="141.3">2022/02/08 change to 1uF</text>
</g>
<g font-size=".9" fill="#f00">
<text x="11" y="81.7">3V3_Normal</text>
<text x="24.7" y="81.7">AVDD33_USB</text>
<text x="41.4" y="80.2">DVDD_NODIE_1</text>
<text x="50.6" y="80.2">DVDD_NODIE</text>
<text x="64.8" y="81.7">1V8_Normal</text>
<text x="85.6" y="82.3">AVDD18_XTAL</text>
<text x="117.1" y="81.7">VDD_POWER</text>
<text x="127.3" y="81.7">VDD_CPU</text>
<text x="85.6" y="86.3">VDDP18_P1</text>
<text x="85.6" y="90.4">AVDD18_AUD</text>
<text x="85.6" y="95">AVDD18_USB</text>
<text x="26.7" y="97">AVDD33_ETH</text>
<text x="117.1" y="102.1">VDD_Core</text>
<text x="127.3" y="102.1">VDD</text>
<text x="85.6" y="109.2">AVDD18_ETH</text>
<text x="13.5" y="115.3">1V8_Normal</text>
<text x="25.7" y="116.3">AVDD18_NODIE</text>
<text x="13.5" y="125.9">3V3_Normal</text>
<text x="90.7" y="122.9">AVDD18_PLL_DDR</text>
<text x="100.9" y="122.9">AVDD18_PLL2_DDR</text>
<text x="117.1" y="123.4">VDD_Core</text>
<text x="125.9" y="123.4">DVDD_DDR</text>
<text x="160.6" y="122.4">DVDD_DDR_TX</text>
<text x="26.7" y="127">VDDP33_NODIE</text>
<text x="151.4" y="128.5">DVDD_DDR_RX</text>
<text x="14" y="153.9">LPDDR4X_VDDQ</text>
<text x="38.4" y="153.9">VDDQ_DRAM</text>
<text x="68.9" y="167.6">LPDDR4X_VDDQ</text>
<text x="86.7" y="167.6">VDDQ</text>
<text x="17.6" y="173.7">DDR_CTRL_Power</text>
<text x="45.5" y="173.7">VDD1_1V8</text>
<text x="125.8" y="170.1">1V8_Normal</text>
<text x="143.3" y="175.9">VDDP3318_P0</text>
<text x="125.8" y="186.9">1V8_Normal</text>
<text x="143.3" y="190.6">VDDP3318_P2</text>
<text x="19.1" y="195.5">DDR_IO_Power</text>
<text x="54.7" y="195">VDD2_1V1</text>
<text x="67.4" y="194">DDR_IO_Power</text>
<text x="86.2" y="194">VDDIO</text>
<text x="125.8" y="199.6">1V8_Normal</text>
<text x="142.2" y="205.8">VDDP3318_PM</text>
</g>
<g font-size=".9">
<text x="29.8" y="87.5" transform="rotate(-90 29.8 87.5)">C116</text>
<text x="51.6" y="88" transform="rotate(-90 51.6 88)">C994</text>
<text x="54.7" y="88" transform="rotate(-90 54.7 88)">C995</text>
<text x="74" y="88.5" transform="rotate(-90 74 88.5)">C118</text>
<text x="133.9" y="88.5" transform="rotate(-90 133.9 88.5)">C123</text>
<text x="137" y="88.5" transform="rotate(-90 137 88.5)">C124</text>
<text x="140" y="88.5" transform="rotate(-90 140 88.5)">C127</text>
<text x="30.8" y="91.6" transform="rotate(-90 30.8 91.6)">0.1uF/25V/X7R</text>
<text x="52.7" y="92.1" transform="rotate(-90 52.7 92.1)">2.2uF/10V/X7R</text>
<text x="54.9" y="93.6">(near IC)</text>
<text x="55.7" y="92.1" transform="rotate(-90 55.7 92.1)">0.1uF/25V/X7R</text>
<text x="75" y="92.6" transform="rotate(-90 75 92.6)">0.1uF/25V/X7R</text>
<text x="135" y="92.6" transform="rotate(-90 135 92.6)">0.1uF/25V/X7R</text>
<text x="138" y="92.6" transform="rotate(-90 138 92.6)">10uF/6.3V/X5R</text>
<text x="141.1" y="92.9" transform="rotate(-90 141.1 92.9)">2.2uF/6.3V/X5R</text>
<text x="88.7" y="100.7" transform="rotate(-90 88.7 100.7)">C174</text>
<text x="132.1" y="97.1">(u/IC)</text>
<text x="89.7" y="104.8" transform="rotate(-90 89.7 104.8)">0.1uF/25V/X7R</text>
<text x="132.9" y="108.8" transform="rotate(-90 132.9 108.8)">C157</text>
<text x="133.9" y="112.9" transform="rotate(-90 133.9 112.9)">0.1uF/25V/X7R</text>
<text x="136" y="108.8" transform="rotate(-90 136 108.8)">C159</text>
<text x="137" y="112.9" transform="rotate(-90 137 112.9)">0.1uF/25V/X7R</text>
<text x="139" y="108.8" transform="rotate(-90 139 108.8)">C160</text>
<text x="140" y="112.9" transform="rotate(-90 140 112.9)">10uF/6.3V/X5R</text>
<text x="142.1" y="108.8" transform="rotate(-90 142.1 108.8)">C161</text>
<text x="143.1" y="112.9" transform="rotate(-90 143.1 112.9)">10uF/6.3V/X5R</text>
<text x="88.7" y="114.9" transform="rotate(-90 88.7 114.9)">C211</text>
<text x="89.7" y="119" transform="rotate(-90 89.7 119)">0.1uF/25V/X7R</text>
<text x="147.8" y="117.4">(u/IC)</text>
<text x="146.8" y="125.6">R165</text>
<text x="151.9" y="125.6">NC</text>
<text x="79.6" y="129.1" transform="rotate(-90 79.6 129.1)">C444</text>
<text x="93.8" y="128.6" transform="rotate(-90 93.8 128.6)">C230</text>
<text x="129.4" y="130.1" transform="rotate(-90 129.4 130.1)">C176</text>
<text x="132.4" y="130.1" transform="rotate(-90 132.4 130.1)">C177</text>
<text x="135.5" y="130.1" transform="rotate(-90 135.5 130.1)">C178</text>
<text x="142.6" y="130.1" transform="rotate(-90 142.6 130.1)">C179</text>
<text x="146.8" y="130.7">R166</text>
<text x="151.9" y="130.7">0R</text>
<text x="164.9" y="129.6" transform="rotate(-90 164.9 129.6)">C1025</text>
<text x="80.6" y="133.3" transform="rotate(-90 80.6 133.3)">0.1uF/25V/X7R</text>
<text x="94" y="137.2">(u/IC)</text>
<text x="94.8" y="132.8" transform="rotate(-90 94.8 132.8)">2.2uF/10V/X5R</text>
<text x="130.4" y="134.3" transform="rotate(-90 130.4 134.3)">4.7uF/10V/X5R</text>
<text x="133.4" y="133.5" transform="rotate(-90 133.4 133.5)">1uF/16V/X5R</text>
<text x="136.5" y="134.3" transform="rotate(-90 136.5 134.3)">0.1uF/25V/X7R</text>
<text x="143.6" y="133.5" transform="rotate(-90 143.6 133.5)">1uF/10V/X5R</text>
<text x="155.8" y="132.2" transform="rotate(-90 155.8 132.2)">C180</text>
<text x="156.8" y="135.5" transform="rotate(-90 156.8 135.5)">1uF/10V/X5R</text>
<text x="165.9" y="132.5" transform="rotate(-90 165.9 132.5)">1uF/10V/X5R</text>
<text x="26.8" y="162.1" transform="rotate(-90 26.8 162.1)">C3</text>
<text x="27.8" y="167" transform="rotate(-90 27.8 167)">10uF/16V/X5R</text>
<text x="31.3" y="162.1" transform="rotate(-90 31.3 162.1)">C2</text>
<text x="32.3" y="167.6" transform="rotate(-90 32.3 167.6)">2.2uF/6.3V/X5R</text>
<text x="36.4" y="163.2" transform="rotate(-90 36.4 163.2)">C1019</text>
<text x="37.4" y="166.8" transform="rotate(-90 37.4 166.8)">4.7uF/10V/X5R</text>
<text x="41.5" y="163.2" transform="rotate(-90 41.5 163.2)">C1021</text>
<text x="42.5" y="166.8" transform="rotate(-90 42.5 166.8)">0.1uF/25V/X7R</text>
<text x="44.5" y="163.2" transform="rotate(-90 44.5 163.2)">C1022</text>
<text x="45.6" y="167.1" transform="rotate(-90 45.6 167.1)">2.2uF/6.3V/X5R</text>
<text x="49.8" y="170.3">(u/IC)</text>
<text x="84.7" y="176.9" transform="rotate(-90 84.7 176.9)">C1032</text>
<text x="89.7" y="176.4" transform="rotate(-90 89.7 176.4)">C239</text>
<text x="93.8" y="176.4" transform="rotate(-90 93.8 176.4)">C236</text>
<text x="137.2" y="177.5">C413</text>
<text x="137.2" y="179.5">0.1uF/25V/X7R</text>
<text x="27.3" y="183" transform="rotate(-90 27.3 183)">C1033</text>
<text x="30.3" y="183" transform="rotate(-90 30.3 183)">C1034</text>
<text x="31.3" y="185.8" transform="rotate(-90 31.3 185.8)">1uF/16V/X5R</text>
<text x="34.4" y="183" transform="rotate(-90 34.4 183)">C1038</text>
<text x="37.9" y="183" transform="rotate(-90 37.9 183)">C1035</text>
<text x="41.5" y="183" transform="rotate(-90 41.5 183)">C1036</text>
<text x="45.6" y="183" transform="rotate(-90 45.6 183)">C1037</text>
<text x="46.6" y="185.8" transform="rotate(-90 46.6 185.8)">1uF/16V/X5R</text>
<text x="85.7" y="180.5" transform="rotate(-90 85.7 180.5)">0.1uF/25V/X7R</text>
<text x="89.9" y="184">(u/IC)</text>
<text x="90.8" y="180.5" transform="rotate(-90 90.8 180.5)">0.1uF/25V/X7R</text>
<text x="94.8" y="180.8" transform="rotate(-90 94.8 180.8)">2.2uF/6.3V/X5R</text>
<text x="28.3" y="186.3" transform="rotate(-90 28.3 186.3)">10uF/10V/X5R</text>
<text x="35.4" y="186.6" transform="rotate(-90 35.4 186.6)">0.1uF/25V/X7R</text>
<text x="38.9" y="186.6" transform="rotate(-90 38.9 186.6)">4.7uF/10V/X5R</text>
<text x="42.5" y="186.6" transform="rotate(-90 42.5 186.6)">0.1uF/25V/X7R</text>
<text x="53.8" y="190.1">(u/IC)</text>
<text x="137.2" y="192.7">C136</text>
<text x="137.2" y="193.7">4.7uF/6.3V/X5R</text>
<text x="83.1" y="202.8" transform="rotate(-90 83.1 202.8)">C237</text>
<text x="89.2" y="202.8" transform="rotate(-90 89.2 202.8)">C227</text>
<text x="95.3" y="202.8" transform="rotate(-90 95.3 202.8)">C228</text>
<text x="30.3" y="204.3" transform="rotate(-90 30.3 204.3)">C1041</text>
<text x="31.3" y="207.1" transform="rotate(-90 31.3 207.1)">1uF/16V/X5R</text>
<text x="34.9" y="204.3" transform="rotate(-90 34.9 204.3)">C1042</text>
<text x="35.9" y="207.9" transform="rotate(-90 35.9 207.9)">4.7uF/10V/X5R</text>
<text x="40.5" y="204.3" transform="rotate(-90 40.5 204.3)">C1043</text>
<text x="41.5" y="207.9" transform="rotate(-90 41.5 207.9)">0.1uF/25V/X7R</text>
<text x="45.6" y="204.3" transform="rotate(-90 45.6 204.3)">C1044</text>
<text x="46.6" y="207.9" transform="rotate(-90 46.6 207.9)">2.2uF/10V/X7R</text>
<text x="48.6" y="204.3" transform="rotate(-90 48.6 204.3)">C1045</text>
<text x="49.6" y="207.9" transform="rotate(-90 49.6 207.9)">0.1uF/25V/X7R</text>
<text x="84.2" y="206.1" transform="rotate(-90 84.2 206.1)">1uF/16V/X5R</text>
<text x="90.3" y="206.9" transform="rotate(-90 90.3 206.9)">0.1uF/25V/X7R</text>
<text x="96.4" y="206.6" transform="rotate(-90 96.4 206.6)">10uF/10V/X5R</text>
<text x="129" y="206.4">C964</text>
<text x="129" y="207.4">4.7uF/6.3V/X5R</text>
<text x="137.2" y="206.4">C965</text>
<text x="137.2" y="207.4">0.1uF/25V/X7R</text>
<text x="53.8" y="211.4">(u/IC)</text>
<text x="91.4" y="210.4">(u/IC)</text>
<text x="103.6" y="211">DGND</text>
<text x="167.6" y="216.6">Title</text>
<text x="167.6" y="219.6">Size</text>
<text x="168.7" y="220.6">C</text>
<text x="171.7" y="220.6">&lt;Doc&gt;</text>
<text x="171.7" y="217.6">&lt;Title&gt;</text>
<text x="171.7" y="219.6">Document Number</text>
<text x="201.2" y="219.6">Rev</text>
<text x="202.2" y="220.6">&lt;RevCode&gt;</text>
<text x="167.6" y="222.7">Date:</text>
<text x="172.9" y="222.7">Monday, September 22, 2025</text>
<text x="188" y="222.7">Sheet</text>
<text x="193" y="222.7">5</text>
<text x="196.1" y="222.7">of</text>
<text x="199.1" y="222.7">14</text>
</g>
<g font-size=".9" fill="#008000">
<text x="29.8" y="93.6" transform="rotate(-90 29.8 93.6)">C01005</text>
<text x="51.6" y="93.6" transform="rotate(-90 51.6 93.6)">C0201</text>
<text x="54.7" y="94.1" transform="rotate(-90 54.7 94.1)">C01005</text>
<text x="74" y="94.6" transform="rotate(-90 74 94.6)">C01005</text>
<text x="133.9" y="94.6" transform="rotate(-90 133.9 94.6)">C01005</text>
<text x="137" y="94.1" transform="rotate(-90 137 94.1)">C0201</text>
<text x="140" y="94.1" transform="rotate(-90 140 94.1)">C0201</text>
<text x="88.7" y="106.8" transform="rotate(-90 88.7 106.8)">C01005</text>
<text x="132.9" y="114.9" transform="rotate(-90 132.9 114.9)">C01005</text>
<text x="136" y="114.9" transform="rotate(-90 136 114.9)">C01005</text>
<text x="139" y="114.4" transform="rotate(-90 139 114.4)">C0201</text>
<text x="142.1" y="114.4" transform="rotate(-90 142.1 114.4)">C0201</text>
<text x="88.7" y="121" transform="rotate(-90 88.7 121)">C01005</text>
<text x="146.8" y="131.7">R0201</text>
<text x="146.8" y="126.7">R0201</text>
<text x="79.6" y="135.2" transform="rotate(-90 79.6 135.2)">C01005</text>
<text x="93.8" y="134.2" transform="rotate(-90 93.8 134.2)">C0201</text>
<text x="129.4" y="135.7" transform="rotate(-90 129.4 135.7)">C0201</text>
<text x="132.4" y="135.7" transform="rotate(-90 132.4 135.7)">C0201</text>
<text x="135.5" y="136.2" transform="rotate(-90 135.5 136.2)">C01005</text>
<text x="142.6" y="135.7" transform="rotate(-90 142.6 135.7)">C0201</text>
<text x="155.8" y="137.8" transform="rotate(-90 155.8 137.8)">C0201</text>
<text x="164.9" y="134.7" transform="rotate(-90 164.9 134.7)">C0201</text>
<text x="26.8" y="168.7" transform="rotate(-90 26.8 168.7)">C0201</text>
<text x="31.3" y="168.7" transform="rotate(-90 31.3 168.7)">C0201</text>
<text x="36.4" y="168.2" transform="rotate(-90 36.4 168.2)">C0201</text>
<text x="41.5" y="168.7" transform="rotate(-90 41.5 168.7)">C01005</text>
<text x="44.5" y="168.2" transform="rotate(-90 44.5 168.2)">C0201</text>
<text x="84.7" y="182.5" transform="rotate(-90 84.7 182.5)">C01005</text>
<text x="89.7" y="182.5" transform="rotate(-90 89.7 182.5)">C01005</text>
<text x="93.8" y="182" transform="rotate(-90 93.8 182)">C0201</text>
<text x="137.2" y="180.5">C01005</text>
<text x="27.3" y="188" transform="rotate(-90 27.3 188)">C0201</text>
<text x="30.3" y="188" transform="rotate(-90 30.3 188)">C0201</text>
<text x="34.4" y="188.6" transform="rotate(-90 34.4 188.6)">C01005</text>
<text x="37.9" y="188" transform="rotate(-90 37.9 188)">C0201</text>
<text x="41.5" y="188.6" transform="rotate(-90 41.5 188.6)">C01005</text>
<text x="45.6" y="188" transform="rotate(-90 45.6 188)">C0201</text>
<text x="137.2" y="195.8">C0201</text>
<text x="30.3" y="209.4" transform="rotate(-90 30.3 209.4)">C0201</text>
<text x="34.9" y="209.4" transform="rotate(-90 34.9 209.4)">C0201</text>
<text x="40.5" y="209.9" transform="rotate(-90 40.5 209.9)">C01005</text>
<text x="45.6" y="209.4" transform="rotate(-90 45.6 209.4)">C0201</text>
<text x="48.6" y="209.9" transform="rotate(-90 48.6 209.9)">C01005</text>
<text x="83.1" y="208.4" transform="rotate(-90 83.1 208.4)">C0201</text>
<text x="89.2" y="208.9" transform="rotate(-90 89.2 208.9)">C01005</text>
<text x="95.3" y="208.4" transform="rotate(-90 95.3 208.4)">C0201</text>
<text x="129" y="209.5">C0201</text>
<text x="137.2" y="209.5">C01005</text>
</g>
<g font-size=".7">
<text x="21.3" y="70.2">5</text>
<text x="62" y="70.2">4</text>
<text x="102.6" y="70.2">3</text>
<text x="143.3" y="70.2">2</text>
<text x="183.9" y="70.2">1</text>
<text x=".3" y="90.2">D</text>
<text x="204.5" y="90.2">D</text>
<text x=".3" y="128.3">C</text>
<text x="204.5" y="128.3">C</text>
<text x=".3" y="166.4">B</text>
<text x="204.5" y="166.4">B</text>
<text x=".3" y="204.5">A</text>
<text x="204.5" y="204.5">A</text>
<text x="21.3" y="223.6">5</text>
<text x="62" y="223.6">4</text>
<text x="102.6" y="223.6">3</text>
<text x="143.3" y="223.6">2</text>
<text x="183.9" y="223.6">1</text>
</g>
</svg>
